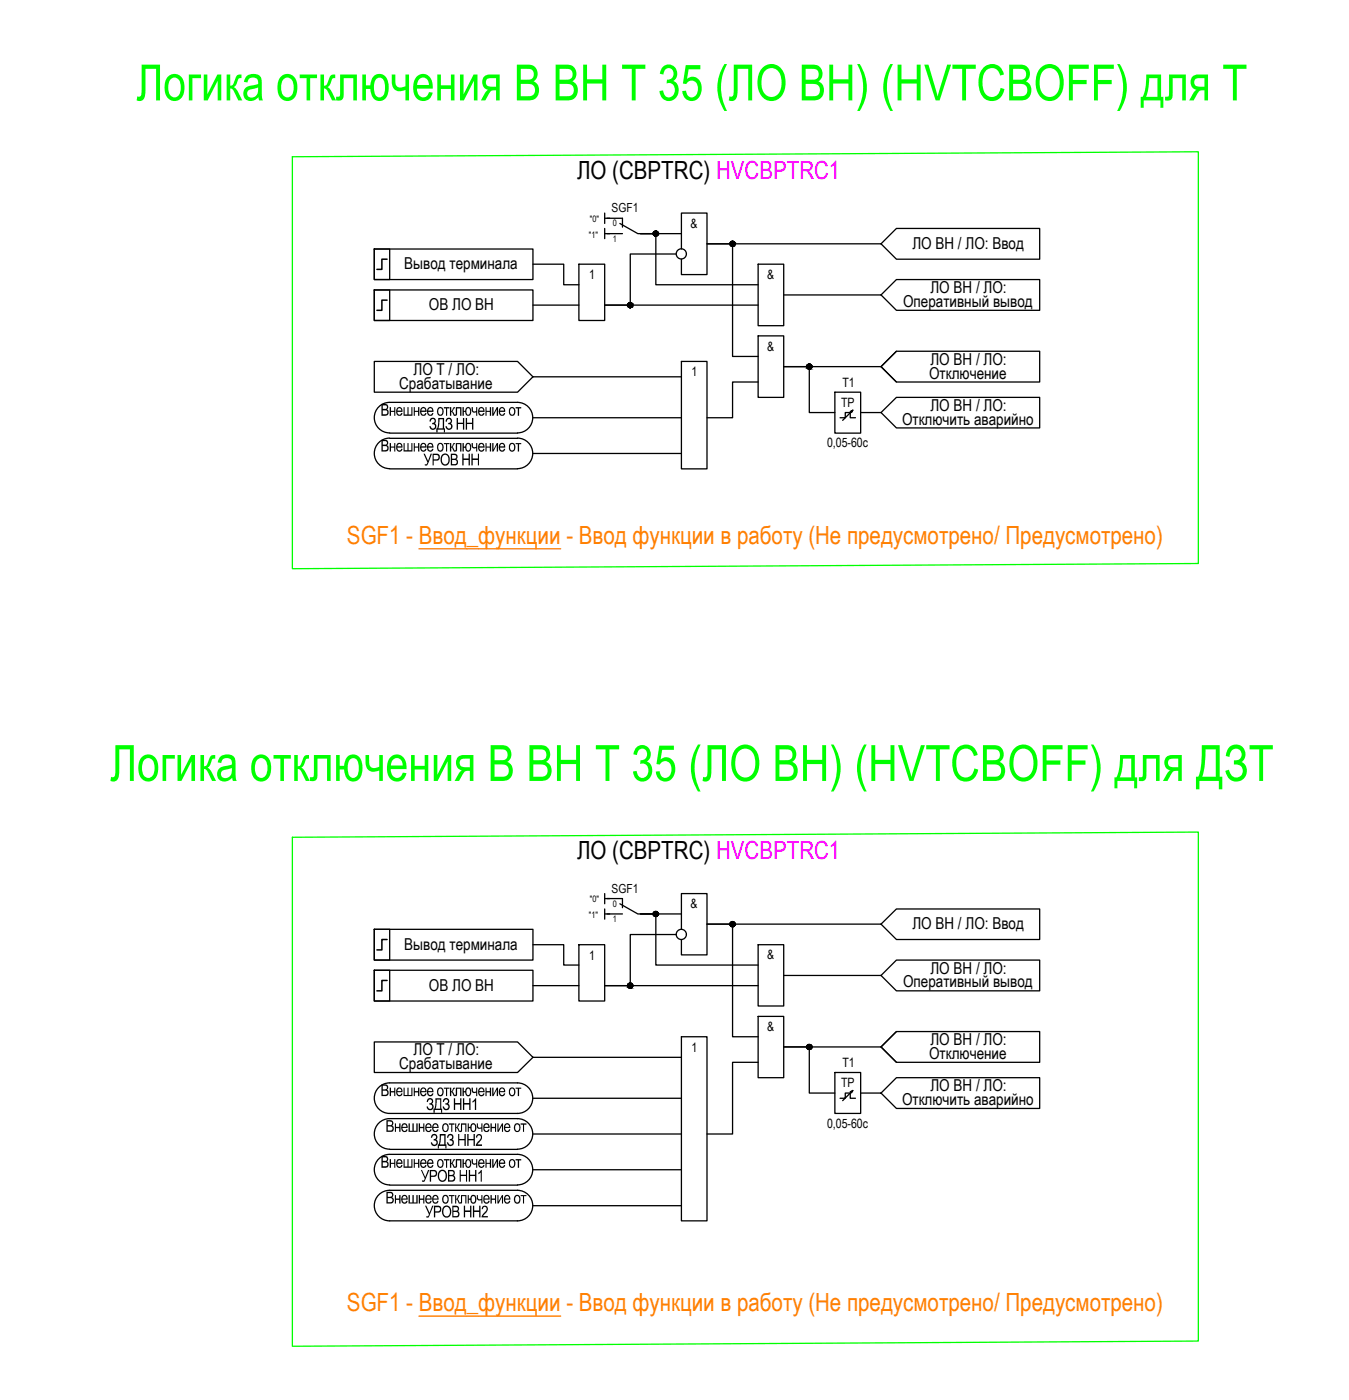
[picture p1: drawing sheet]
<svg xmlns="http://www.w3.org/2000/svg" width="263mm" height="274mm" viewBox="0 0 263 274" stroke-linecap="round" stroke-linejoin="round" font-family="sans-serif">
<!-- layer: 0 -->
<path d="M57.1 30.6l177-.9v80.4l-177 1.1zM57.1 163.6l177-1v99.5l-177 1z" fill="none" stroke="#0f0" stroke-width=".25"/>
<g fill="none" stroke="#000" stroke-width=".25">
<path d="M73.1 56.7h3v5.9h-3zM73.1 56.7h31v5.9h-31zM73.1 48.7h3v5.9h-3zM73.1 48.7h31v5.9h-31zM104.1 59.6h9M104.1 51.6h6v4.1h3M113.1 51.6h5v11h-5zM118.1 41.6v2.1M118.1 44.7v1.9M118.1 42.7h1M118.1 45.7h1M132.1 49.6h-9v10h-5h30"/>
<path d="M133.1 45.7h-8h3v10h20M133.1 48.7v-7.1h5v12.1h-5v-3M148.1 51.6h5v12.1h-5zM153.1 57.6h19M172.1 47.7l3-3h28v6h-28zM172.1 47.7h-34h5v22h5M172.1 57.6l3-3h28v6.1h-28zM73.1 70.6h28l3 3-3 3.1h-28zM76.1 78.6a2.98 2.98 0 0 0-3 3 2.98 2.98 0 0 0 3 3M76.1 78.6h25a2.98 2.98 0 0 1 3 3 2.98 2.98 0 0 1-3 3M104.1 73.6h29M133.1 70.6h5v21h-5z"/>
<path d="M148.1 65.6h5v12.1h-5zM148.1 74.7h-5v7h-5M163.1 76.7h5v8h-5zM172.1 71.7l3-3h28v6h-28zM172.1 71.7h-19h5v8.9h5M175.1 68.7l-3 3 3 3M76.1 85.6a2.98 2.98 0 0 0-3 3 2.98 2.98 0 0 0 3 3M76.1 85.7l25-.1a2.98 2.98 0 0 1 3 3 2.98 2.98 0 0 1-3 3M76.1 84.7h25M76.1 91.6h25M104.1 81.7h29M104.1 88.6h29"/>
<path d="M164.1 81.7h1v-1.1h1v1.1h1M166.1 80.4l.5-.2-.3 .4M166.6 80.2l-2 2M168.1 80.6h4l3-2.9h28v5.9h-28l-3-3M118.1 174.7v1.9M118.1 177.7v2M118.1 175.6h1M118.1 178.6h1M133.1 178.6h-8h3v10h20M73.1 189.6h3v6.1h-3zM73.1 189.6h31v6.1h-31zM73.1 181.6h3v6.1h-3z"/>
<path d="M73.1 181.6h31v6.1h-31zM104.1 192.6h9M104.1 184.6h6v4h3M113.1 184.6h5v11.1h-5zM132.1 182.7h-9v9.9h-5h30M133.1 181.6v-6.9h5v11.9h-5v-3M148.1 198.7h5v11.9h-5zM148.1 184.6h5v12h-5zM153.1 190.7h19l3-3h28v6h-28l-3-3M172.1 180.6l3-2.9h28v5.9h-28zM172.1 180.6h-34h5v22h5M73.1 203.7h28l3 3-3 2.9h-28z"/>
<path d="M76.1 211.7a2.98 2.98 0 0 0-3 2.9 2.98 2.98 0 0 0 3 3M76.1 218.6a2.98 2.98 0 0 0-3 3 2.98 2.98 0 0 0 3 3M76.1 211.7h25a2.98 2.98 0 0 1 3 2.9 2.98 2.98 0 0 1-3 3h-25M76.1 218.6h25a2.98 2.98 0 0 1 3 3 2.98 2.98 0 0 1-3 3M104.1 206.7h29M104.1 214.7h29M133.1 202.6h5v36h-5zM148.1 207.6h-5v14h-5M163.1 209.6h5v8h-5zM164.1 214.7h1v-1.1h1v1.1h1M166.1 213.4l.5-.3-.3 .5M166.6 213.1l-2 2"/>
<path d="M168.1 213.6h4l3-3h28v6.1h-28l-3-3.1M172.1 204.6l3-3h28v6h-28zM172.1 204.6h-19h5v9h5M175.1 201.6l-3 3 3 3M76.1 225.6a2.98 2.98 0 0 0-3 3 2.98 2.98 0 0 0 3 3M76.1 232.7a2.98 2.98 0 0 0-3 2.9 2.98 2.98 0 0 0 3 3M76.1 225.6h25a2.98 2.98 0 0 1 3 3 2.98 2.98 0 0 1-3 3M76.1 232.7h25a2.98 2.98 0 0 1 3 2.9 2.98 2.98 0 0 1-3 3h-25M76.1 224.7h25M76.1 231.6h25M104.1 221.6h29M104.1 228.6h29"/>
<path d="M104.1 235.7h29"/>
<circle cx="123.1" cy="59.6" r=".49"/>
<circle cx="128.1" cy="45.6" r=".49"/>
<circle cx="133.1" cy="49.6" r=".99"/>
<circle cx="143.1" cy="47.6" r=".49"/>
<circle cx="158" cy="71.6" r=".49"/>
<circle cx="128.1" cy="178.6" r=".49"/>
<circle cx="123.1" cy="192.6" r=".49"/>
<circle cx="133.1" cy="182.6" r=".99"/>
<circle cx="143.1" cy="180.6" r=".49"/>
<circle cx="158" cy="204.6" r=".49"/>
</g>
<g fill="#000" stroke="#000" stroke-width=".2">
<path d="M122.8 59.3h.6zM122.9 59.2h.4zM123 59.2h.1zM127.8 46h.6zM127.9 46.1h.3zM128 46.1h.2zM128 45.2h.1zM143 48.1h.2zM143 47.1h.1zM122.8 60.1h.5zM123 60.1h.2zM158 72.1h.2z"/>
<path d="M158 71.2h.2zM127.8 178.3h.6zM128 178.2h.2zM128 179.1h.2zM128 178.2h.1zM122.7 192.4h.8zM123 193.1h.2zM123 192.1h.1zM143 180.2h.1zM158 205.1h.2zM158 204.2h.2z"/>
<path d="M123 59.2h.2zM123 59.2h.2z"/>
<path d="M123 59.2h.2zM122.9 59.2h.3z"/>
<path d="M122.9 59.2h.4zM122.9 59.2h.4zM122.8 59.2h.5z"/>
<path d="M122.8 59.2l.6 .1zM122.8 59.2l.6 .1zM122.8 59.3h.6z"/>
<path d="M122.8 59.3h.6zM122.8 59.3h.6z"/>
<path d="M122.7 59.3h.8zM122.7 59.3h.8z"/>
<path d="M122.7 59.3l.8 .1zM122.7 59.3l.8 .1z"/>
<path d="M122.7 60h.8zM122.7 60h.7z"/>
<path d="M122.7 59.4h.8zM122.7 59.4h.8z"/>
<path d="M122.6 59.4l1 .1zM122.6 59.4l1 .1z"/>
<path d="M122.6 59.9h.9zM122.6 59.9h.9z"/>
<path d="M122.7 59.9h.8zM122.7 59.9l.8 .1z"/>
<path d="M122.6 59.5h1zM122.6 59.5h1z"/>
<path d="M122.6 59.5l1 .1zM122.6 59.5l1 .1z"/>
<path d="M122.6 59.6h1zM122.6 59.6h1z"/>
<path d="M122.6 59.6h1zM122.6 59.6h1z"/>
<path d="M122.6 59.6l1 .1zM122.6 59.6l1 .1z"/>
<path d="M122.6 59.7l1 .1zM122.6 59.7l1 .1z"/>
<path d="M122.6 59.8h1zM122.6 59.8h1z"/>
<path d="M122.6 59.8h1zM122.6 59.8h1z"/>
<path d="M122.6 59.8h1zM122.6 59.8l.9 .1z"/>
<path d="M128 46.1h.1zM128 46.1h.1z"/>
<path d="M128 45.2h.2zM128 45.2h.2z"/>
<path d="M128 45.2h.2zM128 45.2h.2z"/>
<path d="M127.9 45.2h.4zM127.9 45.2h.4z"/>
<path d="M127.9 45.2h.5zM127.9 45.2h.5z"/>
<path d="M127.9 46.1h.4zM127.9 46.1h.3zM127.9 46.1h.3z"/>
<path d="M127.8 45.2h.6zM127.8 45.2h.6z"/>
<path d="M127.8 46.1h.6zM127.8 46.1h.5z"/>
<path d="M127.8 45.2l.6 .1zM127.8 45.2l.6 .1z"/>
<path d="M127.8 45.3h.6zM127.8 45.3h.6z"/>
<path d="M127.8 46h.6zM127.8 46l.6 .1z"/>
<path d="M127.7 45.3h.8zM127.7 45.3h.8z"/>
<path d="M127.7 46h.7zM127.7 46h.7zM127.8 46h.6z"/>
<path d="M127.7 45.3l.8 .1zM127.7 45.3l.8 .1z"/>
<path d="M127.7 46h.8zM127.7 46h.7z"/>
<path d="M127.7 45.4h.8zM127.7 45.4h.8z"/>
<path d="M127.6 45.4l1 .1zM127.6 45.4l1 .1z"/>
<path d="M127.6 45.9h.9zM127.6 45.9h.9z"/>
<path d="M127.7 45.9h.8zM127.7 45.9l.8 .1z"/>
<path d="M127.6 45.5h1zM127.6 45.5h1z"/>
<path d="M127.6 45.5l1 .1zM127.6 45.5l1 .1z"/>
<path d="M127.6 45.6h1zM127.6 45.6h1z"/>
<path d="M127.6 45.6l1 .1zM127.6 45.6l1 .1z"/>
<path d="M127.6 45.7l1 .1zM127.6 45.7l1 .1z"/>
<path d="M127.6 45.8h1zM127.6 45.8h1z"/>
<path d="M127.6 45.8h1zM127.6 45.8h1z"/>
<path d="M127.6 45.8h1zM127.6 45.8l.9 .1z"/>
<path d="M127.6 45.7h1zM127.6 45.7h1z"/>
<path d="M143 47.1l.2 .1zM143 47.1l.2 .1z"/>
<path d="M143 48.2h.1zM143 48.1l.1 .1z"/>
<path d="M143 47.2h.3zM142.9 47.2h.4z"/>
<path d="M142.9 47.2h.4zM142.9 47.2h.4z"/>
<path d="M142.9 48.1h.4zM142.9 48.1h.3z"/>
<path d="M142.9 47.2h.4zM142.9 47.2h.4z"/>
<path d="M142.9 48.1h.4zM142.9 48.1h.4z"/>
<path d="M142.8 47.2h.6zM142.8 47.2h.6z"/>
<path d="M142.8 48.1h.5zM142.8 48.1h.5z"/>
<path d="M142.8 47.2l.6 .1zM142.8 47.2l.6 .1z"/>
<path d="M142.8 48.1h.6zM142.8 48.1h.5z"/>
<path d="M142.7 47.3h.8zM142.7 47.3h.8z"/>
<path d="M142.7 48h.7zM142.7 48l.7 .1z"/>
<path d="M142.7 47.3l.8 .1zM142.7 47.3l.8 .1z"/>
<path d="M142.7 47.4h.8zM142.7 47.4h.8z"/>
<path d="M142.7 48h.8zM142.7 48h.8z"/>
<path d="M142.7 48h.8zM142.7 48h.7z"/>
<path d="M142.7 47.4h.9zM142.7 47.4h.9z"/>
<path d="M142.7 47.9h.8zM142.7 47.9l.8 .1z"/>
<path d="M142.7 47.4l.9 .1zM142.6 47.5h1z"/>
<path d="M142.6 47.5h1zM142.6 47.5h1z"/>
<path d="M142.6 47.5l1 .1zM142.6 47.5l1 .1z"/>
<path d="M142.6 47.8h1zM142.6 47.8h1z"/>
<path d="M142.6 47.8l1 .1zM142.6 47.8l1 .1z"/>
<path d="M142.7 47.9h.9zM142.7 47.9h.8z"/>
<path d="M142.6 47.6h1zM142.6 47.6h1z"/>
<path d="M142.6 47.6l1 .1zM142.6 47.6l1 .1z"/>
<path d="M142.6 47.7h1zM142.6 47.7h1z"/>
<path d="M142.6 47.7h1zM142.6 47.7h1z"/>
<path d="M142.6 47.7h1zM142.6 47.7l1 .1z"/>
<path d="M123 60.1h.1zM123 60.1h.1z"/>
<path d="M122.9 60.1h.3zM122.9 60.1h.3z"/>
<path d="M122.9 60.1h.4zM122.9 60.1h.3z"/>
<path d="M122.8 60l.6 .1zM122.8 60l.6 .1z"/>
<path d="M122.8 60.1h.6zM122.8 60.1h.5zM122.8 60.1h.5z"/>
<path d="M122.7 60h.7zM122.7 60h.7z"/>
<path d="M158 72.1l.2 .1zM158 72.2h.2z"/>
<path d="M158 71.2h.2zM158 71.2h.2z"/>
<path d="M158 71.2h.2zM158 71.2h.2z"/>
<path d="M157.9 71.2h.4zM157.9 71.2h.4z"/>
<path d="M157.9 72.1h.3zM157.9 72.1h.3z"/>
<path d="M157.9 71.2h.4zM157.8 71.2h.5z"/>
<path d="M157.9 72.1h.4zM157.9 72.1h.3z"/>
<path d="M157.8 72.1h.5zM157.8 72.1h.5z"/>
<path d="M157.8 71.2h.6zM157.8 71.2h.6z"/>
<path d="M157.8 71.2l.6 .1zM157.8 71.2l.6 .1z"/>
<path d="M157.8 72h.6zM157.8 72l.5 .1z"/>
<path d="M157.8 71.3h.7zM157.8 71.3h.7z"/>
<path d="M157.8 72h.6zM157.8 72h.6z"/>
<path d="M157.7 71.3l.8 .1zM157.7 71.3l.8 .1zM157.7 71.4h.8zM157.7 71.4h.8z"/>
<path d="M157.7 72h.8zM157.7 72h.7z"/>
<path d="M157.7 71.4h.8zM157.7 71.4h.8z"/>
<path d="M157.7 71.9l.8 .1zM157.7 71.9l.8 .1z"/>
<path d="M157.7 72h.8zM157.7 72h.8z"/>
<path d="M157.6 71.4h.9zM157.6 71.4h.9z"/>
<path d="M157.6 71.4l1 .1zM157.6 71.4l1 .1z"/>
<path d="M157.6 71.8l.9 .1zM157.6 71.8l.9 .1z"/>
<path d="M157.6 71.9h.9zM157.6 71.9h.9z"/>
<path d="M157.6 71.5l1 .1zM157.6 71.5l1 .1z"/>
<path d="M157.6 71.6h1zM157.6 71.6h1z"/>
<path d="M157.6 71.6l1 .1zM157.6 71.6l1 .1z"/>
<path d="M157.6 71.7h1zM157.6 71.7h1z"/>
<path d="M157.6 71.7h1zM157.6 71.7h1z"/>
<path d="M157.6 71.7l1 .1zM157.6 71.7l1 .1z"/>
<path d="M157.6 71.8h1zM157.6 71.8h.9z"/>
<path d="M128 179.1h.1zM128 179.1h.1z"/>
<path d="M128 178.2h.2zM128 178.2h.2zM127.9 178.2h.3z"/>
<path d="M127.9 178.2h.4zM127.9 178.2h.4z"/>
<path d="M127.9 179.1h.3zM127.9 179.1h.3z"/>
<path d="M127.9 178.2h.5zM127.9 178.2h.5z"/>
<path d="M127.9 179.1h.4zM127.9 179.1h.3z"/>
<path d="M127.8 178.2l.6 .1zM127.8 178.2l.6 .1zM127.8 178.3h.6z"/>
<path d="M127.8 179.1h.6zM127.8 179.1h.5z"/>
<path d="M127.8 178.3h.6zM127.8 178.3h.6z"/>
<path d="M127.8 179l.6 .1zM127.8 179l.6 .1z"/>
<path d="M127.8 179.1h.6zM127.8 179.1h.6z"/>
<path d="M127.7 178.3h.8zM127.7 178.3h.8z"/>
<path d="M127.7 179h.7zM127.7 179h.7z"/>
<path d="M127.7 178.3l.8 .1zM127.7 178.3l.8 .1z"/>
<path d="M127.7 179h.8zM127.7 179h.7z"/>
<path d="M127.7 178.4h.8zM127.7 178.4h.8z"/>
<path d="M127.6 178.4l1 .1zM127.6 178.4l1 .1z"/>
<path d="M127.6 178.9h.9zM127.6 178.9h.9z"/>
<path d="M127.7 178.9h.8zM127.7 178.9l.8 .1z"/>
<path d="M127.6 178.5h1zM127.6 178.5h1z"/>
<path d="M127.6 178.5l1 .1zM127.6 178.5l1 .1z"/>
<path d="M127.6 178.6h1zM127.6 178.6h1z"/>
<path d="M127.6 178.6h1zM127.6 178.6h1z"/>
<path d="M127.6 178.7h1zM127.6 178.7h1z"/>
<path d="M127.6 178.7l1 .1zM127.6 178.7l1 .1z"/>
<path d="M127.6 178.8h1zM127.6 178.8h1z"/>
<path d="M127.6 178.8h1zM127.6 178.8l.9 .1z"/>
<path d="M127.6 178.6h1zM127.6 178.6l1 .1z"/>
<path d="M123 193.1l.1 .1zM123 193.2h.1z"/>
<path d="M123 192.1h.2zM123 192.1h.2z"/>
<path d="M123 192.1l.2 .1zM122.9 192.2h.3z"/>
<path d="M122.9 192.2h.4zM122.9 192.2h.4z"/>
<path d="M122.9 193.1h.3zM122.9 193.1h.3z"/>
<path d="M122.9 192.2h.4zM122.9 192.2h.4z"/>
<path d="M122.8 192.2h.6zM122.8 192.2h.6z"/>
<path d="M122.8 193.1h.5zM122.8 193.1h.5z"/>
<path d="M122.9 193.1h.4zM122.9 193.1h.3z"/>
<path d="M122.8 192.2l.6 .1zM122.8 192.2l.6 .1z"/>
<path d="M122.8 192.3h.6zM122.8 192.3h.6z"/>
<path d="M122.8 193l.6 .1zM122.8 193l.6 .1z"/>
<path d="M122.8 193.1h.6zM122.8 193.1h.5z"/>
<path d="M122.7 192.3l.8 .1zM122.7 192.3l.8 .1z"/>
<path d="M122.7 193h.7zM122.7 193h.7z"/>
<path d="M122.7 192.4h.8zM122.7 192.4h.8zM122.6 192.4h.9z"/>
<path d="M122.7 192.9h.8zM122.7 192.9l.7 .1z"/>
<path d="M122.6 192.4l1 .1zM122.6 192.4l1 .1z"/>
<path d="M122.6 192.9h.9zM122.6 192.9h.9z"/>
<path d="M122.7 192.9h.8zM122.7 192.9h.8z"/>
<path d="M122.6 192.5h1zM122.6 192.5h1z"/>
<path d="M122.6 192.5l1 .1zM122.6 192.5l1 .1z"/>
<path d="M122.6 192.6h1zM122.6 192.6h1z"/>
<path d="M122.6 192.6h1zM122.6 192.6h1z"/>
<path d="M122.6 192.6l1 .1zM122.6 192.6l1 .1z"/>
<path d="M122.6 192.7h1zM122.6 192.7h1z"/>
<path d="M122.6 192.7l1 .1zM122.6 192.7l1 .1z"/>
<path d="M122.6 192.8h1zM122.6 192.8h1z"/>
<path d="M122.6 192.8h1zM122.6 192.8l.9 .1z"/>
<path d="M143 181.1h.1zM143 181.1h.1zM143 181.1h.2z"/>
<path d="M143 180.2h.2zM143 180.2h.2z"/>
<path d="M143 180.2h.3zM142.9 180.2h.4z"/>
<path d="M142.9 180.2h.4zM142.9 180.2h.4z"/>
<path d="M142.9 181.1h.4zM142.9 181.1h.3z"/>
<path d="M142.9 180.2h.4zM142.8 180.2h.5z"/>
<path d="M142.9 181.1h.4zM142.9 181.1h.4z"/>
<path d="M142.8 180.2h.6zM142.8 180.2h.6z"/>
<path d="M142.8 181.1h.5zM142.8 181.1h.5z"/>
<path d="M142.8 180.2l.6 .1zM142.8 180.2l.6 .1z"/>
<path d="M142.8 181h.6zM142.8 181l.5 .1z"/>
<path d="M142.7 181h.7zM142.7 181h.8z"/>
<path d="M142.7 181h.7zM142.7 181h.7z"/>
<path d="M142.7 180.3h.8zM142.7 180.3h.8z"/>
<path d="M142.7 180.3h.8zM142.7 180.3h.8z"/>
<path d="M142.7 180.3l.8 .1zM142.7 180.3l.8 .1z"/>
<path d="M142.7 181h.8zM142.7 181h.8z"/>
<path d="M142.7 180.4h.9zM142.7 180.4h.9z"/>
<path d="M142.7 180.9h.8zM142.7 180.9l.8 .1z"/>
<path d="M142.7 180.4l.9 .1zM142.6 180.5h1z"/>
<path d="M142.6 180.5h1zM142.6 180.5h1z"/>
<path d="M142.6 180.5h1zM142.6 180.5h1z"/>
<path d="M142.6 180.8h1zM142.6 180.8h1z"/>
<path d="M142.6 180.8l1 .1zM142.6 180.8l1 .1z"/>
<path d="M142.7 180.9h.9zM142.7 180.9h.8z"/>
<path d="M142.6 180.5l1 .1zM142.6 180.5l1 .1z"/>
<path d="M142.6 180.6h1zM142.6 180.6h1z"/>
<path d="M142.6 180.6l1 .1zM142.6 180.6l1 .1z"/>
<path d="M142.6 180.7l1 .1zM142.6 180.7l1 .1z"/>
<path d="M142.6 180.8h1zM142.6 180.8h1z"/>
<path d="M158 205.1h.2zM158 205.1h.2z"/>
<path d="M158 204.2h.2zM158 204.2h.2z"/>
<path d="M158 204.2h.2zM157.9 204.2h.3z"/>
<path d="M157.9 204.2h.4zM157.9 204.2h.4z"/>
<path d="M157.9 205.1h.3zM157.9 205.1h.3z"/>
<path d="M157.9 204.2h.4zM157.8 204.2h.5z"/>
<path d="M157.9 205.1h.4zM157.9 205.1h.3z"/>
<path d="M157.8 204.2h.6zM157.8 204.2h.6z"/>
<path d="M157.8 205.1h.5zM157.8 205.1h.5z"/>
<path d="M157.8 204.2h.6zM157.8 204.2h.6z"/>
<path d="M157.8 205.1h.6zM157.8 205.1h.5z"/>
<path d="M157.8 204.2l.7 .1zM157.8 204.2l.7 .1z"/>
<path d="M157.8 205h.6zM157.8 205l.6 .1z"/>
<path d="M157.7 204.3h.8zM157.7 204.3h.8z"/>
<path d="M157.7 205h.8zM157.7 205h.7z"/>
<path d="M157.7 204.3l.8 .1zM157.7 204.3l.8 .1z"/>
<path d="M157.7 204.4h.8zM157.7 204.4h.8z"/>
<path d="M157.7 204.9l.8 .1zM157.7 204.9l.8 .1z"/>
<path d="M157.7 205h.8zM157.7 205h.8z"/>
<path d="M157.6 204.4l.9 .1zM157.6 204.4l.9 .1z"/>
<path d="M157.6 204.5h1zM157.6 204.5h1z"/>
<path d="M157.6 204.8l.9 .1zM157.6 204.8l.9 .1z"/>
<path d="M157.6 204.9h.9zM157.6 204.9h.9z"/>
<path d="M157.6 204.5h1zM157.6 204.5h1z"/>
<path d="M157.6 204.5l1 .1zM157.6 204.5l1 .1z"/>
<path d="M157.6 204.6h1zM157.6 204.6h1z"/>
<path d="M157.6 204.6l1 .1zM157.6 204.6l1 .1z"/>
<path d="M157.6 204.7l1 .1zM157.6 204.7l1 .1z"/>
<path d="M157.6 204.8h1zM157.6 204.8h1z"/>
<path d="M157.6 204.8h1zM157.6 204.8h.9z"/>
</g>
<path d="M118.6 42.7h3v1.7M118.6 45.7h3M121.1 43.7l3.5 2h3M118.6 175.6h3v1.8M118.6 178.6h3M121.1 176.6l3.5 2h3" fill="none" stroke="#000" stroke-width=".25"/>
<!-- layer: 0 -->
<path d="M75.6 58.7h-1v2h-1M75.6 50.7h-1v2h-1M75.6 191.6h-1v2.1h-1M75.6 183.6h-1v2.1h-1" fill="none" stroke="#000" stroke-width=".3"/>
<g fill="#000">
<path d="M76.1 79.6h.3v.7h.6v-.7h.2v1.7h-.2v-.8h-.6v.8h-.3zM78.8 79.6h.2v1.4h.6v-1.4h.2v1.4h.5v-1.4h.3v1.7h-1.8zM80.8 79.6h.2v.7h.7v-.7h.2v1.7h-.2v-.8h-.7v.8h-.2zM86.7 79.6h1.1v.2h-.5v1.5h-.2v-1.5h-.4zM87.9 79.6h.2v.7h.2l.1-.3a.37 .37 0 0 1 .5-.4v.2h-.3l-.3 .6 .6 .9h-.3l-.2-.6-.3-.2v.8h-.2zM89 79.6h1.1v1.7h-.2v-1.5h-.6v1.1a.39 .39 0 0 1-.5 .4v-.3h.2zM92.1 79.6h.3v.5a.36 .36 0 0 0 .2 .3 .36 .36 0 0 0 .4-.1v-.7h.2v1.7h-.2v-.7l-.5 .1-.3-.3zM94.8 79.6h.2v.7h.7v-.7h.2v1.7h-.2v-.8h-.7v.8h-.2zM96.1 79.6h.3v1.2l.6-1.2h.3v1.7h-.3v-1.3l-.6 1.3h-.3zM100.7 79.6h1.1v.2h-.4v1.5h-.3v-1.5h-.4zM76.1 86.6h.3v.7h.6v-.7h.2v1.7h-.2v-.8h-.6v.8h-.3zM78.8 86.6h.2v1.4h.6v-1.4h.2v1.4h.5v-1.4h.3v1.7h-1.8z"/>
<path d="M80.8 86.6h.2v.7h.7v-.7h.2v1.7h-.2v-.8h-.7v.8h-.2zM86.7 86.6h1.1v.2h-.5v1.5h-.2v-1.5h-.4zM87.9 86.6h.2v.7l.2-.1 .2-.5 .4-.1v.2h-.2l-.1 .3a.3 .3 0 0 0-.2 .3 .3 .3 0 0 0 .2 .3l.3 .6h-.3l-.4-.8-.1 .8h-.2zM89 86.6h1.1v1.7h-.2v-1.5h-.6v1a.38 .38 0 0 1-.1 .4 .38 .38 0 0 1-.4 .1v-.3h.2zM89.2 81.7h.2v.9h1v-.9h.3v2.3h-.3v-1.1h-1v1.1h-.2zM90.3 88.7h.2v.9h1v-.9h.3v2.3h-.3v-1.1h-1v1.1h-.2zM91 81.7h.2v.9h1v-.9h.3v2.3h-.3v-1.1h-1v1.1h-.2zM92.1 88.7h.2v.9h1v-.9h.3v2.3h-.3v-1.1h-1v1.1h-.2zM92.1 86.6h.3v.3a.38 .38 0 0 0 .1 .5 .38 .38 0 0 0 .5-.1v-.7h.2v1.7h-.2v-.7l-.5 .1-.3-.3zM94.8 86.6h.2v.7h.7v-.7h.2v1.7h-.2v-.8h-.7v.8h-.2zM96.1 86.6h.3v1.3l.6-1.3h.3v1.7h-.3v-1.3l-.6 1.3h-.3zM100.7 86.6h1.1v.2h-.4v1.5h-.3v-1.5h-.4z"/>
<path d="M76.1 212.6h.3v.7h.6v-.7h.2v1.6h-.2v-.7h-.6v.7h-.3zM77.1 219.6h.2v.6h.7v-.6h.2v1.6h-.2v-.7h-.7v.7h-.2zM78.8 212.6h.2v1.4h.6v-1.4h.2v1.4h.5v-1.4h.3v1.6h-1.8zM79.8 219.6h.3v1.4h.5v-1.4h.2v1.4h.5v-1.4h.3v1.6h-1.8zM80.8 212.6h.2v.7h.7v-.7h.2v1.6h-.2v-.7h-.7v.7h-.2zM81.8 219.6h.2v.6h.7v-.6h.2v1.6h-.2v-.7h-.7v.7h-.2zM86.7 212.6h1.1v.2h-.5v1.4h-.2v-1.4h-.4zM87.7 219.6h1.1v.2h-.5v1.4h-.2v-1.4h-.4zM87.9 212.6h.2v.7l.2-.1 .2-.5 .4-.1v.2h-.2l-.1 .2a.37 .37 0 0 0 0 .6l.3 .6h-.3l-.4-.7-.1 .7h-.2zM88.6 214.7h.3v.9h1v-.9h.2v2.2h-.2v-1h-1v1h-.3zM88.9 219.6h.2v.7l.3-.3a.37 .37 0 0 1 .4-.4v.2l-.2 .1-.1 .2a.31 .31 0 0 0 .1 .6l.3 .5h-.3l-.4-.7-.1 .7h-.2zM89 212.6h1.1v1.6h-.2v-1.4h-.6v.9a.39 .39 0 0 1-.1 .5 .39 .39 0 0 1-.4 0v-.2l.2-.1z"/>
<path d="M90 219.6h1.1v1.6h-.2v-1.4h-.6v1a.34 .34 0 0 1-.1 .4 .34 .34 0 0 1-.4 0v-.2h.2zM90.4 214.7h.3v.9h.9v-.9h.3v2.2h-.3v-1h-.9v1h-.3zM92.1 212.6h.3v.3a.4 .4 0 0 0 .1 .5 .4 .4 0 0 0 .5-.1v-.7h.2v1.6h-.2v-.6h-.5l-.3-.2zM93.1 219.6h.2v.3a.42 .42 0 0 0 .2 .5 .42 .42 0 0 0 .5-.1v-.7h.2v1.6h-.2v-.6h-.6l-.2-.1zM94.8 212.6h.2v.7h.7v-.7h.2v1.6h-.2v-.7h-.7v.7h-.2zM95.8 219.6h.3v.6h.6v-.6h.2v1.6h-.2v-.7h-.6v.7h-.3zM96.1 212.6h.3v1.3l.6-1.3h.3v1.6h-.3v-1.2l-.6 1.2h-.3zM97.2 219.6h.2v1.2l.6-1.2h.3v1.6h-.3v-1.2l-.6 1.2h-.2zM100.7 212.6h1.1v.2h-.4v1.4h-.3v-1.4h-.4zM101.7 219.6h1.1v.2h-.4v1.4h-.3v-1.4h-.4zM76.1 226.6h.3v.7h.6v-.7h.2v1.7h-.2v-.8h-.6v.8h-.3zM77.1 233.6h.2v.7h.7v-.7h.2v1.6h-.2v-.7h-.7v.7h-.2z"/>
<path d="M78.8 226.6h.2v1.4h.6v-1.4h.2v1.4h.5v-1.4h.3v1.7h-1.8zM79.8 233.6h.3v1.4h.5v-1.4h.2v1.4h.5v-1.4h.3v1.6h-1.8zM80.8 226.6h.2v.7h.7v-.7h.2v1.7h-.2v-.8h-.7v.8h-.2zM81.8 233.6h.2v.7h.7v-.7h.2v1.6h-.2v-.7h-.7v.7h-.2zM86.7 226.6h1.1v.2h-.5v1.5h-.2v-1.5h-.4zM87.7 233.6h1.1v.2h-.5v1.4h-.2v-1.4h-.4zM87.9 226.6h.2v.7l.2-.1 .2-.5 .4-.1v.2h-.3v.2a.37 .37 0 0 0 0 .6l.3 .7h-.3l-.4-.8-.1 .8h-.2zM88.9 233.6h.2v.7l.3-.2a.44 .44 0 0 1 .4-.5v.2l-.2 .1-.1 .2a.31 .31 0 0 0 .1 .6l.3 .5h-.3l-.4-.7-.1 .7h-.2zM89 226.6h1.1v1.7h-.2v-1.5h-.6v1a.38 .38 0 0 1-.1 .4 .38 .38 0 0 1-.4 .1v-.3h.2zM89.5 221.6h.2v1h1v-1h.3v2.4h-.3v-1.1h-1v1.1h-.2zM89.8 228.7h.2v.9h1v-.9h.2v2.3h-.2v-1.1h-1v1.1h-.2zM90 233.6h1.1v1.6h-.2v-1.4h-.6v.9a.36 .36 0 0 1-.1 .5 .36 .36 0 0 1-.4 0v-.2l.2-.1z"/>
<path d="M90.6 235.7h.2v.9h1v-.9h.3v2.2h-.3v-1h-1v1h-.2zM91.3 221.6h.2v1h1v-1h.3v2.4h-.3v-1.1h-1v1.1h-.2zM91.6 228.7h.2v.9h1v-.9h.2v2.3h-.2v-1.1h-1v1.1h-.2zM92.1 226.6h.3v.4a.36 .36 0 0 0 .2 .4 .36 .36 0 0 0 .4-.1v-.7h.2v1.7h-.2v-.7l-.5 .1-.3-.3zM92.4 235.7h.2v.9h1v-.9h.3v2.2h-.3v-1h-1v1h-.2zM93.1 233.6h.2v.5a.4 .4 0 0 0 .3 .3 .4 .4 0 0 0 .4-.1v-.7h.2v1.6h-.2v-.6h-.6l-.1-.1zM94.8 226.6h.2v.7h.7v-.7h.2v1.7h-.2v-.8h-.7v.8h-.2zM95.8 233.6h.3v.7h.6v-.7h.2v1.6h-.2v-.7h-.6v.7h-.3zM96.1 226.6h.3v1.2l.6-1.2h.3v1.7h-.3v-1.3l-.6 1.3h-.3zM97.2 233.6h.2v1.3l.6-1.3h.3v1.6h-.3v-1.2l-.6 1.2h-.2zM100.7 226.6h1.1v.2h-.4v1.5h-.3v-1.5h-.4zM101.7 233.6h1.1v.2h-.4v1.4h-.3v-1.4h-.4z"/>
<path d="M90.3 79.6h.3v.7h.2l.2-.6 .2-.1h.4l.3 .2 .1 1.1-.3 .3-.3 .1a.66 .66 0 0 1-.6-.8h-.2v.8h-.3zM91.3 79.8l-.2 .3v.5a.38 .38 0 0 0 .4 .5 .38 .38 0 0 0 .3-.6l-.1-.6z"/>
<path d="M74.5 78.9l1.1 .1 .2 .3v.4a.31 .31 0 0 0 .1 .6v.5l-.2 .3-1.2 .2zM74.8 79.2v.7h.4a.35 .35 0 0 0 .4-.4 .35 .35 0 0 0-.5-.3zM74.8 80.2v.8h.5a.39 .39 0 0 0 .3-.5 .39 .39 0 0 0-.4-.3z"/>
<path d="M74.5 86h1l.3 .3v.4l-.2 .3 .3 .2v.6l-.3 .4-1.1 .1zM74.8 86.2v.7h.3a.35 .35 0 0 0 .5-.3 .35 .35 0 0 0-.5-.4zM74.8 87.2v.8h.4a.41 .41 0 0 0 .5-.4 .41 .41 0 0 0-.5-.4z"/>
<path d="M77.6 79.7l.6-.1 .4 .5v.4h-1v.1a.38 .38 0 0 0 .4 .5 .38 .38 0 0 0 .4-.4l.2 .1-.3 .5h-.5l-.3-.3-.1-.9zM77.8 79.9l-.2 .4h.8a.4 .4 0 0 0-.2-.5 .4 .4 0 0 0-.4 .1z"/>
<path d="M77.6 86.8l.2-.2h.4l.4 .5v.4h-1v.1a.38 .38 0 0 0 .4 .4 .38 .38 0 0 0 .4-.3h.2v.2l-.3 .4h-.4l-.4-.3-.1-.9zM77.7 86.9l-.1 .3h.8v-.1a.35 .35 0 0 0-.3-.3 .35 .35 0 0 0-.4 .1z"/>
<path d="M82.2 79.8l.6-.3 .4 .4 .1 .6h-1v.3l.3 .3 .3-.1 .2-.3 .2 .1-.3 .4-.5 .1-.3-.2-.2-.6zM82.4 80l-.1 .3 .8-.1a.37 .37 0 0 0-.3-.4 .37 .37 0 0 0-.4 .2z"/>
<path d="M82.3 86.7l.6-.1 .2 .1 .2 .5v.3h-1v.2a.36 .36 0 0 0 .4 .3 .36 .36 0 0 0 .4-.3l.2 .1-.3 .5h-.4l-.4-.3-.2-.7zM82.4 86.9l-.1 .3h.8l-.3-.4z"/>
<path d="M83.6 79.8l.2-.2h.4l.3 .1 .2 .5v.3h-1.1l.1 .3a.36 .36 0 0 0 .4 .3 .36 .36 0 0 0 .3-.4l.3 .1-.4 .5h-.5l-.3-.3-.1-.7zM83.8 79.9l-.2 .4h.8v-.2a.4 .4 0 0 0-.6-.2z"/>
<path d="M83.6 86.7l.3-.1h.4l.4 .6v.3h-1.1v.1a.38 .38 0 0 0 .4 .4 .38 .38 0 0 0 .4-.3l.3 .1-.4 .5h-.4l-.4-.3-.1-.8zM83.7 86.9l-.1 .3h.8a.38 .38 0 0 0-.2-.4 .38 .38 0 0 0-.5 .1z"/>
<path d="M85.5 79.8l.6-.3 .4 .3 .2 .8-.4 .6-.5 .1-.3-.2-.2-.6zM85.8 79.9l-.2 .7 .3 .5 .5-.3v-.7a.37 .37 0 0 0-.6-.2z"/>
<path d="M85.5 86.8l.3-.2h.4l.3 .2 .1 1-.5 .5-.4-.1-.3-.3-.1-.5zM85.8 86.9l-.2 .3v.6a.43 .43 0 0 0 .6 .2 .43 .43 0 0 0 .2-.6l-.2-.6z"/>
<path d="M88.1 88.7h.8l.4 .3 .1 .4-.3 .3 .3 .4v.5l-.2 .3-1.1 .1zM88.3 88.9v.8h.6l.2-.2-.1-.5zM88.3 89.9v.8h.6l.3-.2a.42 .42 0 0 0-.5-.6z"/>
<path d="M90.3 86.6h.3v.7h.2l.2-.6 .3-.1h.3l.3 .1 .1 .4v.6l-.2 .5-.2 .1-.5-.1-.2-.6-.3-.1v.8h-.3zM91.2 86.9l-.1 .2 .1 .7a.37 .37 0 0 0 .5 .2 .37 .37 0 0 0 .1-.6v-.2a.33 .33 0 0 0-.2-.4 .33 .33 0 0 0-.4 .1z"/>
<path d="M93.6 79.7l.3-.2 .4 .1 .4 .7v.2h-1.1v.2a.38 .38 0 0 0 .4 .4 .38 .38 0 0 0 .4-.4l.2 .1v.1l-.3 .4h-.5l-.3-.3-.1-.9zM93.8 79.9l-.2 .4h.8l-.2-.5z"/>
<path d="M93.6 86.8l.3-.2h.3l.3 .2 .2 .5v.2h-1.1l.1 .2a.36 .36 0 0 0 .4 .3 .36 .36 0 0 0 .3-.3h.2v.2l-.3 .4h-.4l-.4-.3-.1-.8zM93.7 86.9l-.1 .3h.8a.38 .38 0 0 0-.3-.4 .38 .38 0 0 0-.4 .1z"/>
<path d="M97.6 79.8l.5-.3 .5 .4 .1 .6h-1v.3l.3 .3 .3-.1 .1-.3 .3 .1-.3 .4-.5 .1-.3-.2-.2-.6zM97.7 80v.3h.7v-.2a.36 .36 0 0 0-.3-.3 .36 .36 0 0 0-.4 .2z"/>
<path d="M97.7 86.7l.6-.1 .4 .5v.4h-1v.2a.36 .36 0 0 0 .3 .3 .36 .36 0 0 0 .4-.3l.3 .1-.4 .5h-.3l-.4-.3-.2-.7zM97.7 86.9v.3h.7l-.2-.4z"/>
<path d="M99.6 79.7l.5-.2 .4 .2 .1 .3v.8l-.4 .5h-.4l-.4-.4v-.8zM99.8 79.8l-.2 .5 .1 .3a.42 .42 0 0 0 .5 .4 .42 .42 0 0 0 .2-.6v-.2a.43 .43 0 0 0-.6-.4z"/>
<path d="M99.6 86.7l.2-.1h.4l.4 .3v.9l-.4 .5-.5-.1-.3-.3v-.8zM99.7 86.9l-.1 .7 .3 .4a.55 .55 0 0 0 .5-.3 .55 .55 0 0 0 0-.6 .37 .37 0 0 0-.7-.2z"/>
<path d="M74.5 212h.9l.3 .2 .1 .5-.2 .3 .3 .3v.5l-.2 .3-1.2 .1zM74.8 212.2v.7h.3a.37 .37 0 0 0 .5-.3 .37 .37 0 0 0-.5-.4zM74.8 213.2v.8l.6-.1a.39 .39 0 0 0 .3-.4 .39 .39 0 0 0-.5-.3z"/>
<path d="M77.5 212.8l.3-.3h.3l.3 .2 .2 .4v.4h-1l.1 .3a.37 .37 0 0 0 .4 .2 .37 .37 0 0 0 .3-.3h.2v.2l-.2 .3-.6 .1-.2-.2-.2-.4zM77.8 212.8l-.2 .5h.8l-.2-.5z"/>
<path d="M82.3 212.6h.7l.3 .5v.4h-1v.1a.36 .36 0 0 0 .4 .4 .36 .36 0 0 0 .4-.3l.2 .1-.5 .5-.4-.1-.2-.2-.2-.7zM82.5 212.8l-.2 .5h.8v-.2a.35 .35 0 0 0-.6-.3z"/>
<path d="M83.7 212.6h.6l.3 .4 .1 .5h-1.1v.1a.38 .38 0 0 0 .4 .4 .38 .38 0 0 0 .4-.3h.3l-.1 .2-.4 .4-.4-.1-.3-.2-.1-.8zM83.9 212.8l-.3 .5h.8l-.1-.4z"/>
<path d="M85.6 212.7l.6-.2 .4 .5v.8l-.3 .4h-.5l-.4-.3-.1-.6zM85.8 212.8l-.2 .4v.6a.44 .44 0 0 0 .6 .2 .44 .44 0 0 0 .2-.7l-.2-.5z"/>
<path d="M90.3 212.6h.3v.7h.2l.2-.5 .3-.3 .6 .2 .1 .4v.6l-.2 .5-.2 .1-.5-.1-.2-.6-.3-.1v.7h-.3zM91.3 212.8l-.2 .3v.6a.36 .36 0 0 0 .5 .3 .36 .36 0 0 0 .2-.5v-.3a.34 .34 0 0 0-.5-.4z"/>
<path d="M91.4 219.6h.2v.6h.3l.3-.6 .4-.1 .3 .2 .1 .9-.2 .6-.6 .1-.3-.3v-.5h-.3v.7h-.2zM92.2 219.8l-.1 .9a.38 .38 0 0 0 .5 .3 .38 .38 0 0 0 .2-.6v-.3a.38 .38 0 0 0-.6-.3z"/>
<path d="M93.5 212.8l.4-.3h.3l.3 .3 .2 .5v.2h-1.1l.1 .3a.37 .37 0 0 0 .4 .2 .37 .37 0 0 0 .3-.3h.2v.2l-.2 .3-.5 .1-.3-.2-.2-.4zM93.9 212.8l-.3 .5 .8-.1a.4 .4 0 0 0-.5-.4z"/>
<path d="M97.7 212.6h.6l.4 .5v.4h-1v.1a.36 .36 0 0 0 .3 .4 .36 .36 0 0 0 .4-.3l.3 .1-.5 .5-.4-.1-.3-.2-.1-.7zM97.9 212.8l-.2 .5 .7-.1a.38 .38 0 0 0-.1-.4 .38 .38 0 0 0-.4 0z"/>
<path d="M99.6 212.7l.2-.2h.4l.4 .4v.9l-.3 .4h-.5l-.4-.3v-.8zM99.7 212.9l-.1 .7 .3 .4a.62 .62 0 0 0 .6-.4 .62 .62 0 0 0-.2-.7l-.2-.1z"/>
<path d="M74.5 225.9l1.1 .1 .2 .3v.4a.35 .35 0 0 0 .1 .6v.5l-.3 .4-1.1 .1zM74.8 226.2v.7h.4a.34 .34 0 0 0 .4-.4 .34 .34 0 0 0-.5-.3zM74.8 227.2v.8h.4a.39 .39 0 0 0 .4-.5 .39 .39 0 0 0-.4-.3z"/>
<path d="M75.5 218.9l1.2 .2 .1 .3-.1 .4a.28 .28 0 0 0-.1 .3 .28 .28 0 0 0 .3 .2v.5a.58 .58 0 0 1-.7 .4h-.7zM75.7 219.2v.7h.7a.36 .36 0 0 0 .2-.5 .36 .36 0 0 0-.5-.2zM75.7 220.2v.8h.5a.41 .41 0 0 0 .5-.4 .41 .41 0 0 0-.5-.4z"/>
<path d="M75.5 232.9h1l.2 .2 .1 .6-.2 .3 .3 .3v.5l-.2 .4h-1.2zM75.7 233.2v.7h.5a.37 .37 0 0 0 .4-.4 .37 .37 0 0 0-.5-.3zM75.7 234.2v.8h.6l.3-.2a.41 .41 0 0 0 0-.4 .41 .41 0 0 0-.4-.2z"/>
<path d="M77.5 226.8l.3-.2h.4l.4 .5v.4l-1 .1a.39 .39 0 0 0 .4 .4 .39 .39 0 0 0 .4-.3l.2 .1-.3 .5-.7-.2-.2-.4zM77.9 226.8l-.3 .4 .8-.1a.37 .37 0 0 0-.5-.3z"/>
<path d="M78.5 219.8l.4-.3 .3 .1 .3 .2 .1 .7h-1l.1 .3 .2 .3 .3-.1 .2-.3 .2 .1-.2 .4-.6 .1-.3-.3-.1-.7zM78.8 219.8l-.2 .4h.8l-.1-.2a.31 .31 0 0 0-.2-.2 .31 .31 0 0 0-.3 0z"/>
<path d="M78.6 233.7l.7-.1 .3 .5v.4h-1l.1 .1a.36 .36 0 0 0 .3 .4 .36 .36 0 0 0 .4-.3h.2l-.2 .5-.5 .1-.3-.1-.2-.6v-.5zM78.8 233.8l-.2 .5h.8l-.2-.5z"/>
<path d="M82.2 226.8l.3-.2h.4l.2 .1 .2 .4v.4h-1l.2 .4a.33 .33 0 0 0 .3 .1 .33 .33 0 0 0 .3-.3l.2 .1-.4 .5h-.4l-.3-.3-.2-.5zM82.5 226.8l-.2 .4h.8a.38 .38 0 0 0-.2-.4 .38 .38 0 0 0-.4 0z"/>
<path d="M83.2 219.7l.4-.2 .3 .1 .3 .1 .1 .5v.3h-1v.2a.38 .38 0 0 0 .4 .4 .38 .38 0 0 0 .4-.4l.2 .1-.4 .5-.5-.1-.2-.2-.1-.8zM83.5 219.8l-.2 .4h.8l-.1-.1a.36 .36 0 0 0-.5-.3z"/>
<path d="M83.2 233.8l.3-.3h.4l.3 .3 .1 .4v.3h-1l.1 .3a.35 .35 0 0 0 .4 .2 .35 .35 0 0 0 .3-.3h.2l-.1 .3-.3 .3-.5-.1-.2-.2-.1-.8zM83.5 233.8l-.2 .5 .8-.1a.4 .4 0 0 0-.6-.4z"/>
<path d="M83.5 226.8l.3-.2h.4l.3 .1 .2 .4v.4h-1.1l.1 .3a.34 .34 0 0 0 .4 .2 .34 .34 0 0 0 .3-.3l.3 .1-.3 .4-.4 .1-.4-.2-.2-.5zM83.9 226.8l-.3 .4h.8a.4 .4 0 0 0-.5-.4z"/>
<path d="M85.5 226.8l.5-.3 .5 .3 .2 .8-.4 .6-.4 .1-.5-.4-.1-.5zM85.8 226.8l-.2 .4v.5a.41 .41 0 0 0 .6 .3 .41 .41 0 0 0 .2-.6v-.3a.36 .36 0 0 0-.6-.3z"/>
<path d="M84.6 219.7l.3-.2 .4 .1 .4 .6v.3h-1.1l.1 .3a.35 .35 0 0 0 .4 .2 .35 .35 0 0 0 .3-.3l.2 .1-.3 .5-.6-.1-.2-.2-.1-.9zM84.9 219.8l-.2 .4h.7l-.1-.4z"/>
<path d="M84.5 233.8l.4-.3h.3l.4 .3 .1 .7h-1.1l.3 .5h.3l.2-.3h.2l-.2 .5-.5 .1-.4-.3-.1-.3zM84.9 233.8l-.2 .5h.7a.41 .41 0 0 0-.5-.5z"/>
<path d="M86.5 219.7l.6-.2 .5 .5v.7l-.1 .4-.3 .2h-.4l-.4-.4v-.7zM86.7 219.9l-.1 .2 .1 .8a.47 .47 0 0 0 .6 0 .47 .47 0 0 0 .1-.6l-.2-.5z"/>
<path d="M86.5 233.8l.3-.3h.4l.3 .3 .1 .9-.3 .5-.4 .1-.5-.4v-.7zM86.8 233.8l-.2 .3v.5a.42 .42 0 0 0 .5 .4 .42 .42 0 0 0 .3-.6v-.3a.38 .38 0 0 0-.6-.3z"/>
<path d="M87.5 228.7h.9l.4 .2v.6l-.2 .2 .3 .3v.4l-.2 .5-1.2 .1zM87.8 228.9v.7h.5l.2-.1a.35 .35 0 0 0 0-.4 .35 .35 0 0 0-.4-.2zM87.8 229.9v.8h.5a.41 .41 0 0 0 .4-.5 .41 .41 0 0 0-.5-.3z"/>
<path d="M88.3 235.7h.9l.3 .1 .2 .6-.3 .3 .3 .4v.5a.51 .51 0 0 1-.6 .3h-.8zM88.6 236v.6h.4a.35 .35 0 0 0 .4-.3 .35 .35 0 0 0-.5-.3zM88.6 236.9v.8h.5a.41 .41 0 0 0 .4-.4 .41 .41 0 0 0-.5-.4z"/>
<path d="M90.3 226.6h.3v.7h.2l.2-.6 .2-.1h.4l.3 .2 .1 .9-.2 .5-.3 .1-.4-.1-.3-.7h-.2v.8h-.3zM91.3 226.8l-.2 .3v.6a.37 .37 0 0 0 .5 .3 .37 .37 0 0 0 .2-.5v-.4a.34 .34 0 0 0-.5-.3z"/>
<path d="M91.4 233.6h.2v.7h.3l.3-.7 .4-.1 .3 .3 .1 .8-.3 .6h-.5l-.3-.3v-.4h-.3v.7h-.2zM92.2 233.8l-.1 .7a.39 .39 0 0 0 .5 .5 .39 .39 0 0 0 .2-.6v-.3a.29 .29 0 0 0-.2-.3 .29 .29 0 0 0-.4 0z"/>
<path d="M93.5 226.8l.5-.3 .3 .1 .3 .4 .1 .5h-1.1a.39 .39 0 0 0 .3 .5 .39 .39 0 0 0 .5-.3h.2v.2l-.2 .3-.4 .1-.4-.2-.2-.4zM93.9 226.8l-.3 .4h.8l-.2-.4z"/>
<path d="M94.5 219.8l.3-.2 .4-.1 .4 .6v.4h-1l.1 .1a.36 .36 0 0 0 .3 .5 .36 .36 0 0 0 .4-.4l.2 .1-.4 .5h-.4l-.3-.2-.1-.3zM94.8 219.8l-.2 .4h.8a.38 .38 0 0 0-.2-.3 .38 .38 0 0 0-.4-.1z"/>
<path d="M94.6 233.7l.7-.1 .3 .5v.4h-1l.1 .1a.36 .36 0 0 0 .3 .4 .36 .36 0 0 0 .4-.3h.2l-.2 .5-.5 .1-.3-.1-.2-.5v-.6zM94.8 233.8l-.2 .5h.8l-.2-.5z"/>
<path d="M97.6 226.8l.5-.3 .3 .1 .2 .3 .1 .6h-1l.2 .5a.32 .32 0 0 0 .3 0 .32 .32 0 0 0 .2-.3l.3 .1-.4 .5h-.5l-.2-.3-.2-.5zM97.9 226.8l-.2 .4h.7a.37 .37 0 0 0-.1-.4 .37 .37 0 0 0-.4 0z"/>
<path d="M99.6 226.7l.4-.2 .5 .3 .2 .8-.3 .6-.5 .1-.4-.3-.1-.9zM99.7 226.9v.7a.42 .42 0 0 0 .5 .4 .42 .42 0 0 0 .2-.6v-.4a.36 .36 0 0 0-.3-.2 .36 .36 0 0 0-.4 .1z"/>
<path d="M98.6 219.7l.3-.2 .4 .1 .4 .6v.3h-1v.2a.38 .38 0 0 0 .3 .4 .38 .38 0 0 0 .4-.4l.3 .1-.4 .5-.5-.1-.3-.2-.1-.8zM98.8 219.8l-.1 .4h.7v-.1a.36 .36 0 0 0-.6-.3z"/>
<path d="M98.6 233.8l.3-.3h.3l.3 .3 .2 .4v.3h-1l.1 .3a.35 .35 0 0 0 .4 .2 .35 .35 0 0 0 .2-.3h.3l-.3 .5-.5 .1-.3-.2-.2-.5zM98.9 233.8l-.2 .5 .7-.1a.4 .4 0 0 0-.5-.4z"/>
<path d="M100.5 219.8l.4-.3 .4 .1 .3 .2 .1 .6-.3 .8-.6 .1-.3-.2-.1-.5zM100.9 219.8l-.3 .4v.5l.2 .3 .3 .1 .3-.3v-.6l-.2-.4z"/>
<path d="M100.5 233.8l.3-.3h.4l.4 .3v.9l-.3 .5-.4 .1-.4-.3-.1-.7zM100.8 233.8l-.2 .4 .1 .5a.41 .41 0 0 0 .5 .3 .41 .41 0 0 0 .2-.6l-.1-.5z"/>
</g>
<path d="M81.8 107.3h27.7M81.8 257.2h27.7" fill="none" stroke="#ff7f00" stroke-width=".25"/>
<g font-size="9.8" fill="#0f0">
<text x="26.6" y="19.6">Логика отключения В ВН Т 35 (ЛО ВН) (HVTCBOFF) для Т</text>
<text x="21.5" y="152.6">Логика отключения В ВН Т 35 (ЛО ВН) (HVTCBOFF) для ДЗТ</text>
</g>
<g font-size="4.9">
<text x="112.7" y="34.9">ЛО (CBPTRC) HVCBPTRC1</text>
<text x="112.7" y="167.9">ЛО (CBPTRC) HVCBPTRC1</text>
</g>
<g font-size="4.9" fill="#ff7f00">
<text x="67.8" y="106.2">SGF1 - Ввод_функции - Ввод функции в работу (Не предусмотрено/ Предусмотрено)</text>
<text x="67.8" y="256.2">SGF1 - Ввод_функции - Ввод функции в работу (Не предусмотрено/ Предусмотрено)</text>
</g>
<g font-size="3.2">
<text x="78.9" y="52.6">Вывод терминала</text>
<text x="178.2" y="48.6">ЛО ВН / ЛО: Ввод</text>
<text x="176.4" y="60">Оперативный вывод</text>
<text x="181.7" y="57.3">ЛО ВН / ЛО:</text>
<text x="83.8" y="60.7">ОВ ЛО ВН</text>
<text x="181.7" y="71.3">ЛО ВН / ЛО:</text>
<text x="78" y="76">Срабатывание</text>
<text x="80.8" y="73.3">ЛО Т / ЛО:</text>
<text x="181.5" y="74">Отключение</text>
<text x="83.7" y="84">ЗДЗ НН</text>
<text x="176.2" y="83">Отключить аварийно</text>
<text x="181.7" y="80.3">ЛО ВН / ЛО:</text>
<text x="82.7" y="91">УРОВ НН</text>
<text x="78.9" y="185.6">Вывод терминала</text>
<text x="178.2" y="181.6">ЛО ВН / ЛО: Ввод</text>
<text x="181.7" y="190.3">ЛО ВН / ЛО:</text>
<text x="83.8" y="193.6">ОВ ЛО ВН</text>
<text x="176.4" y="193">Оперативный вывод</text>
<text x="78" y="209">Срабатывание</text>
<text x="80.8" y="206.3">ЛО Т / ЛО:</text>
<text x="181.5" y="207">Отключение</text>
<text x="181.7" y="204.2">ЛО ВН / ЛО:</text>
<text x="176.2" y="216">Отключить аварийно</text>
<text x="181.7" y="213.3">ЛО ВН / ЛО:</text>
<text x="83.2" y="216.9">ЗДЗ НН</text>
<text x="92" y="216.9">1</text>
<text x="84" y="224">ЗДЗ НН</text>
<text x="92.8" y="224">2</text>
<text x="82.2" y="231">УРОВ НН</text>
<text x="93.1" y="231">1</text>
<text x="83" y="237.9">УРОВ НН</text>
<text x="94" y="237.9">2</text>
</g>
<g font-size="2.5">
<text x="134.9" y="44.6">&amp;</text>
<text x="115.1" y="54.6">1</text>
<text x="149.9" y="54.6">&amp;</text>
<text x="149.9" y="68.6">&amp;</text>
<text x="135.1" y="73.6">1</text>
<text x="164.5" y="75.6">T1</text>
<text x="164.3" y="79.5">TP</text>
<text x="161.5" y="87.4">0,05-60с</text>
<text x="134.9" y="177.5">&amp;</text>
<text x="115.1" y="187.6">1</text>
<text x="149.9" y="187.5">&amp;</text>
<text x="149.9" y="201.5">&amp;</text>
<text x="135.1" y="205.6">1</text>
<text x="164.5" y="208.6">T1</text>
<text x="164.3" y="212.5">TP</text>
<text x="161.5" y="220.4">0,05-60с</text>
</g>
<g font-size="2.4">
<text x="119.5" y="41.5">SGF1</text>
<text x="119.5" y="174.5">SGF1</text>
</g>
<g font-size="1.7">
<text x="115" y="46.4">&quot;1&quot;</text>
<text x="115.2" y="43.3">&quot;0&quot;</text>
<text x="119.7" y="44.3">0</text>
<text x="119.7" y="47.3">1</text>
<text x="115" y="179.4">&quot;1&quot;</text>
<text x="115.2" y="176.3">&quot;0&quot;</text>
<text x="119.7" y="177.3">0</text>
<text x="119.7" y="180.3">1</text>
</g>
</svg>
